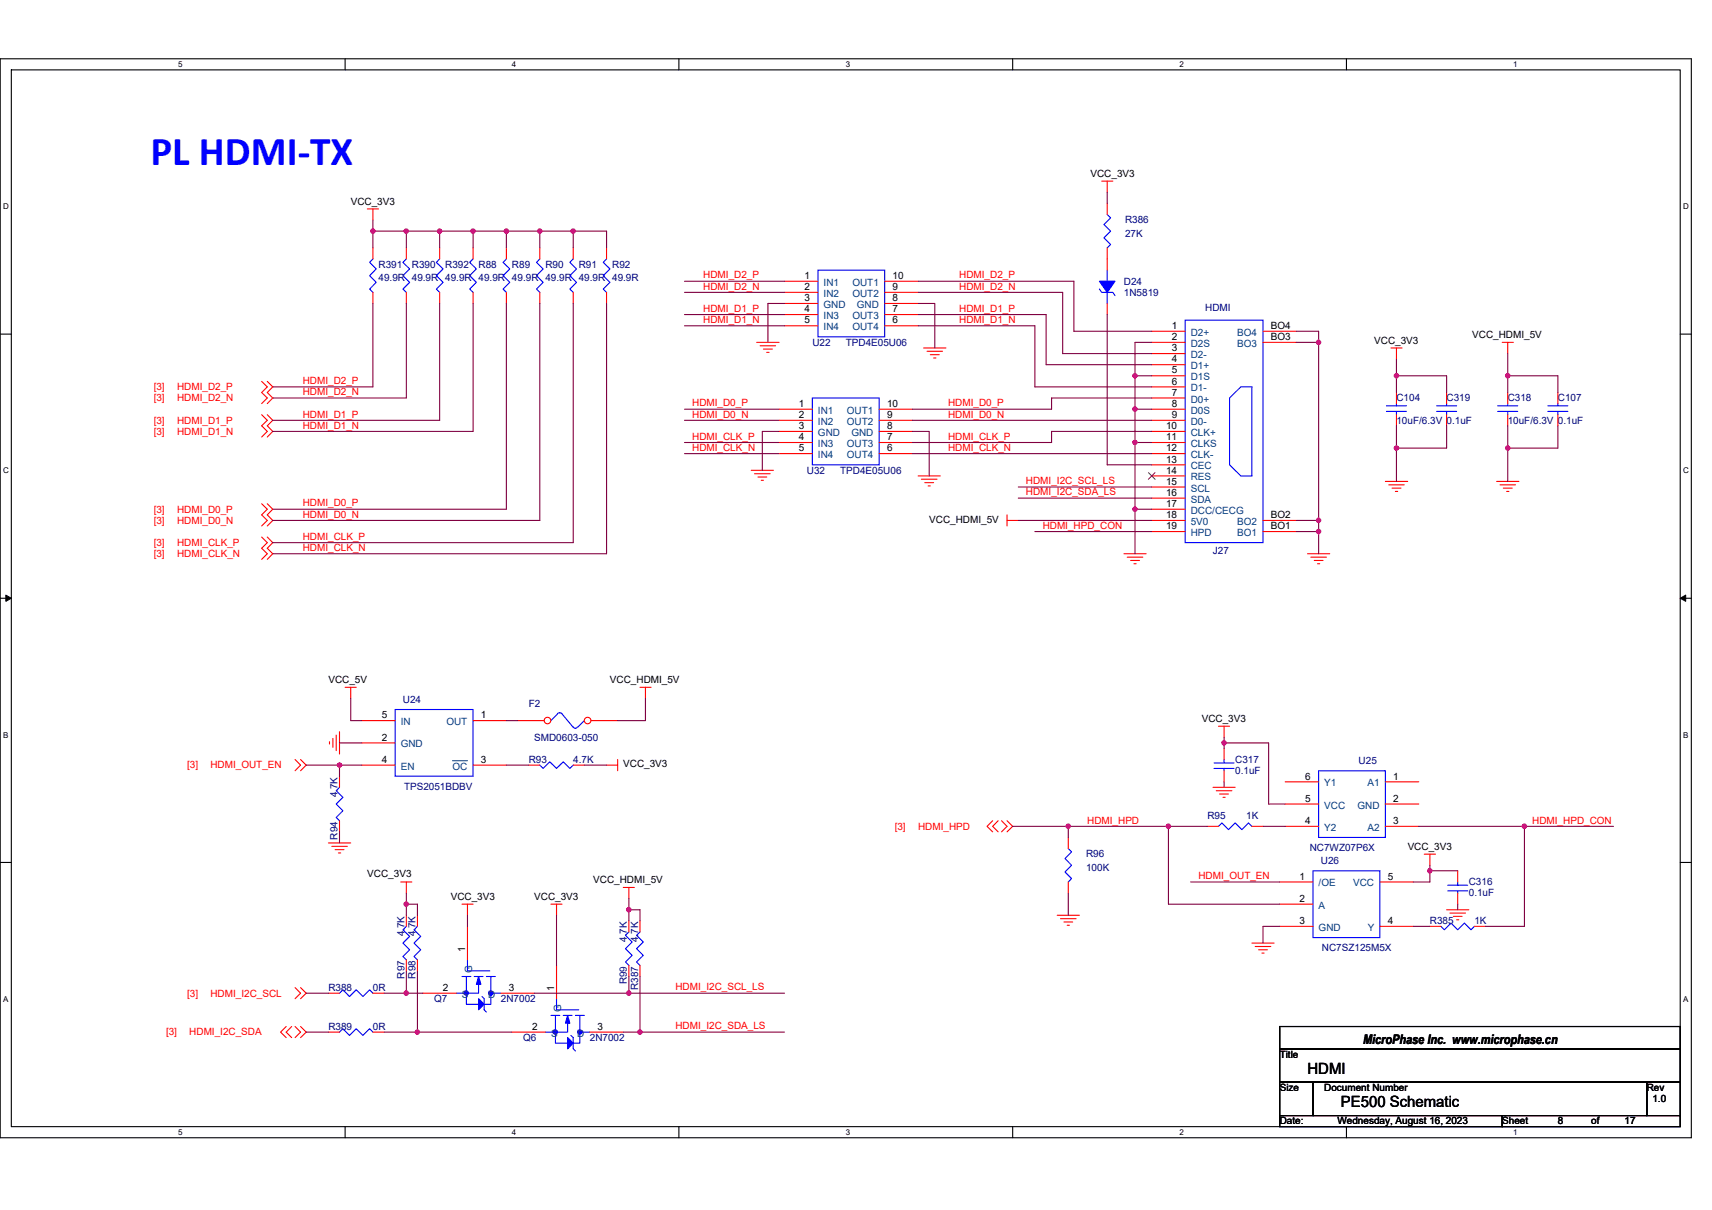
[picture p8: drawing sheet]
<svg xmlns="http://www.w3.org/2000/svg" width="297mm" height="210mm" viewBox="0 0 297 210" stroke-linecap="round" stroke-linejoin="round" font-family="sans-serif">
<path d="M0 10.2h293.5v187.2h-293.5zM2 12.1h289.5v183.4h-289.5z" fill="none" stroke="#000" stroke-width=".19"/>
<g fill="#fff">
<path d="M30.9 10.4h.8v1.6h-.8z"/>
<path d="M30.9 195.7h.8v1.6h-.8z"/>
</g>
<path d="M59.9 10.2v1.9M59.9 195.5v1.9" fill="none" stroke="#000" stroke-width=".19"/>
<g fill="#fff">
<path d="M88.8 10.4h.8v1.6h-.8z"/>
<path d="M88.8 195.7h.8v1.6h-.8z"/>
</g>
<path d="M117.8 10.2v1.9M117.8 195.5v1.9" fill="none" stroke="#000" stroke-width=".19"/>
<g fill="#fff">
<path d="M146.7 10.4h.8v1.6h-.8z"/>
<path d="M146.7 195.7h.8v1.6h-.8z"/>
</g>
<path d="M175.7 10.2v1.9M175.7 195.5v1.9" fill="none" stroke="#000" stroke-width=".19"/>
<g fill="#fff">
<path d="M204.7 10.4h.7v1.6h-.7z"/>
<path d="M204.7 195.7h.7v1.6h-.7z"/>
</g>
<path d="M233.6 10.2v1.9M233.6 195.5v1.9" fill="none" stroke="#000" stroke-width=".19"/>
<g fill="#fff">
<path d="M262.6 10.4h.7v1.6h-.7z"/>
<path d="M262.6 195.7h.7v1.6h-.7z"/>
<path d="M.5 35.1h1v1.5h-1z"/>
<path d="M292 35.1h1v1.5h-1z"/>
<path d="M.5 80.9h1v1.5h-1z"/>
<path d="M292 80.9h1v1.5h-1z"/>
</g>
<path d="M0 58h2M291.5 58h2" fill="none" stroke="#000" stroke-width=".19"/>
<g fill="#fff">
<path d="M.5 126.7h.9v1.6h-.9z"/>
<path d="M292 126.7h.9v1.6h-.9z"/>
</g>
<path d="M0 103.8h2M291.5 103.8h2" fill="none" stroke="#000" stroke-width=".19"/>
<path d="M1 103.3l1 .5-1 .6zM291.5 103.8l1-.5v1.1z" fill="#000" stroke="#000" stroke-width=".17"/>
<g fill="#fff">
<path d="M.5 172.6h.9v1.5h-.9z"/>
<path d="M292 172.6h.9v1.5h-.9z"/>
</g>
<path d="M0 149.7h2M291.5 149.7h2M222 178.1h69.5v3.9h-69.5zM222 182h69.5v5.8h-69.5zM222 187.8h5.8v5.8h-5.8zM222 193.6h38.6v1.9h-38.6zM227.8 187.8h57.9v5.8h-57.9zM260.6 193.6h30.9v1.9h-30.9zM285.7 187.8h5.8v5.8h-5.8z" fill="none" stroke="#000" stroke-width=".19"/>
<g fill="none" stroke="#f00" stroke-width=".19">
<path d="M63.7 36.3h2M64.7 36.3v1.9M191.2 31.4h1.9M192.1 31.4v2M192.1 35.3v1.9M70.5 50.7v2M70.5 43v1.9M93.7 50.7v2M93.7 43v1.9M99.5 50.7v2M99.5 43v1.9M105.2 50.7v2"/>
<path d="M105.2 43v1.9M131.3 59.4h3.9M136.1 48.8h5.8M136.1 50.7h5.8M136.1 52.7h5.8M136.1 54.6h5.8M136.1 56.5h5.8M153.5 56.5h5.8M153.5 54.6h5.8M153.5 52.7h5.8M153.5 50.7h5.8M153.5 48.8h5.8"/>
<path d="M192.1 43v3.9M192.1 52.7v1.9M199.8 57.5h5.8M199.8 59.4h5.8M219.1 59.4h5.8M219.1 57.5h5.8M260.6 59.4h2M261.6 59.4v2M45.4 66.2l1 .9-1 1 1 1-1 .9M45.4 72l1 .9-1 1 1 1-1 .9M46.4 66.2l.9 .9-.9 1 .9 1-.9 .9M46.4 72l.9 .9-.9 1 .9 1-.9 .9"/>
<path d="M131.9 60h2.7M132.5 60.6h1.5M133 61.2h.4M135.2 71h5.7M135.2 72.9h5.7M135.2 74.9h5.7M135.2 76.8h5.7M135.2 78.7h5.7M152.5 78.7h5.8M152.5 76.8h5.8M152.5 74.9h5.8M152.5 72.9h5.8"/>
<path d="M152.5 71h5.8M160.2 60.4h3.9M160.8 61h2.7M161.4 61.6h1.6M162 62.1h.4M199.8 61.4h5.8M199.8 63.3h5.8M199.8 65.2h5.8M199.8 67.1h5.8M199.8 69.1h5.8M199.8 71h5.8M199.8 72.9h5.8"/>
<path d="M199.8 74.9h5.8M199.8 76.8h5.8M199.8 78.7h5.8M241.3 60.4h2M242.3 60.4v1.9M251 68.1v1.9M251 72v1.9M270.3 68.1v1.9M270.3 72v1.9M45.4 87.4l1 1-1 .9 1 1-1 1M45.4 93.2l1 1-1 .9 1 1-1 1M46.4 87.4l.9 1-.9 .9 .9 1-.9 1"/>
<path d="M46.4 93.2l.9 1-.9 .9 .9 1-.9 1M130.3 81.6h3.9M130.9 82.2h2.7M131.5 82.8h1.5M132.1 83.4h.4M159.3 82.6h3.8M159.9 83.2h2.7M160.5 83.8h1.5M161 84.3h.4M174.7 90.3h2M174.7 89.3v2M195 96.1h3.9"/>
<path d="M195.6 96.7h2.7M196.2 97.3h1.5M196.7 97.8h.4M199.8 80.7h5.8M199.8 82.6h5.8M199.8 84.5h5.8M199.8 86.4h5.8M199.8 88.4h5.8M199.8 90.3h5.8M199.8 92.2h5.8M219.1 92.2h5.8M219.1 90.3h5.8"/>
<path d="M226.9 96.1h3.8M227.4 96.7h2.7M228 97.3h1.5M228.6 97.8h.4M240.4 83.5h3.8M241 84.1h2.6M241.5 84.7h1.6M242.1 85.3h.4M259.7 83.5h3.8M260.3 84.1h2.6M260.8 84.7h1.6M261.4 85.3h.4"/>
<path d="M59.9 119.3h1.9M60.9 119.3v1.9M111 119.3h2M112 119.3v1.9M51.2 131.8l1 1-1 1M52.2 131.8l.9 1-.9 1M57.2 128.7v.4M57.8 128.1v1.6M58.3 127.6v2.7M58.9 127v3.9M58.9 134.7v1.9M62.8 128.9h5.8"/>
<path d="M62.8 132.8h5.8M62.8 125.1h5.8M82.1 125.1h5.8M82.1 132.8h5.8M91.7 132.8h2M99.5 132.8h1.9M105.2 132.8h2M107.2 131.8v2M210.5 136.6h3.8M211 137.2h2.7M211.4 126h1.9M211.6 137.8h1.5"/>
<path d="M212.2 138.4h.4M212.4 126v2M212.4 133.8v1.9M212.4 129.9v1.9M223 139.5h5.8M223 135.7h5.8M240.4 135.7h5.8M240.4 139.5h5.8M57 146.3h3.9M57.6 146.9h2.7M58.1 147.4h1.6M58.7 148h.4"/>
<path d="M58.9 142.4v2M69.5 153.1h2M70.5 153.1v1.9M70.5 158.8v2M80.2 156.9h1.9M81.1 156.9v1.9M95.6 156.9h1.9M96.6 156.9v1.9M108.1 154h2M109.1 154v1.9M111 159.8v1.9M172.2 142.4l-.9 1 .9 1"/>
<path d="M173.2 142.4l-1 1 1 1M173.8 142.4l.9 1-.9 1M174.7 142.4l1 1-1 1M183.4 158.8h3.9M184 159.4h2.7M184.6 160h1.5M185.4 145.3v2M185.4 153.1v1.9M209.5 143.4h1.9M217.2 143.4h1.9M223 143.4h5.8M240.4 143.4h5.8"/>
<path d="M247.1 148.2h2M248.1 148.2v2M251 157.9h3.8M251.6 158.5h2.7M252.2 159h1.5M252.7 159.6h.4M252.9 155v1.9M252.9 151.1v2M49.7 178.1l-1 1 1 1M50.6 178.1l-.9 1 .9 1M51.2 178.1l1 1-1 1M51.2 171.4l1 1-1 .9"/>
<path d="M52.2 178.1l.9 1-.9 1M52.2 171.4l.9 1-.9 .9M57 172.4h1.9M57 179.1h1.9M64.7 172.4h1.9M64.7 179.1h1.9M70.5 166.6v1.9M111 167.5v2M185.2 160.6h.3M217.2 163.7h3.9M217.8 164.3h2.7M218.4 164.8h1.5"/>
<path d="M218.9 165.4h.4M248.1 160.8h1.9M255.8 160.8h1.9"/>
</g>
<g fill="none" stroke="#00f" stroke-width=".19">
<path d="M192.1 37.2l.6 .6-1.2 1.2 1.2 1.1-1.2 1.2 1.2 1.1-.6 .6M70.5 44.9l-.6 .6 1.2 1.2-1.2 1.1 1.2 1.2-1.2 1.2 .6 .5M93.7 44.9l-.6 .6 1.1 1.2-1.1 1.1 1.1 1.2-1.1 1.2 .6 .5M99.5 44.9l-.6 .6 1.1 1.2-1.1 1.1 1.1 1.2-1.1 1.2 .6 .5M105.2 44.9l-.5 .6 1.1 1.2-1.1 1.1 1.1 1.2-1.1 1.2 .5 .5M141.9 46.9h11.6v11.6h-11.6zM190.8 50.2l.4 .5h1.9l.4 .6M192.1 46.9v1.9M192.1 50.7v2M205.6 55.6h13.5v38.6h-13.5zM140.9 69.1h11.6v11.6h-11.6zM213.3 69.1l2-2h1.9v15.5h-1.9l-2-1.9z"/>
<path d="M249.3 71.4h3.4M249.3 70.4h3.4M251 70v.4M251 71.4v.6M268.6 71.4h3.4M268.6 70.4h3.4M270.3 70v.4M270.3 71.4v.6M58.9 136.6l-.6 .6 1.2 1.2-1.2 1.1 1.2 1.2-1.2 1.2 .6 .5M68.6 123.1h13.5v11.6h-13.5zM93.7 132.8l.5 .6 1.2-1.2 1.2 1.2 1.1-1.2 1.2 1.2 .6-.6M96.7 123.8l.4-.1 .4 .1"/>
<path d="M96.7 123.9l-1.1 1.2M97.5 123.9l2 2.3M99.5 126.2a.38 .38 0 0 0 .3 .2 .38 .38 0 0 0 .4-.2M101.4 125.1l-1.2 1.1M210.6 132.4h3.5M210.6 133.4h3.5M212.4 133.4v.4M212.4 131.8v.6M228.8 133.8h11.6v11.5h-11.6zM185.4 147.3l.5 .5-1.1 1.2 1.1 1.2-1.1 1.1 1.1 1.2-.5 .6M211.4 143.4l.6-.6 1.1 1.2 1.2-1.2 1.2 1.2 1.1-1.2 .6 .6M251.2 153.6h3.5"/>
<path d="M251.2 154.6h3.5M252.9 154.6v.4M252.9 153.1v.5M58.9 172.4l.6-.6 1.1 1.1 1.2-1.1 1.2 1.1 1.1-1.1 .6 .6M58.9 179.1l.6-.6 1.1 1.2 1.2-1.2 1.2 1.2 1.1-1.2 .6 .6M70.5 160.8l-.6 .6 1.2 1.1-1.2 1.2 1.2 1.1-1.2 1.2 .6 .6M111 161.7l-.6 .6 1.2 1.2-1.2 1.1 1.2 1.2-1.2 1.1 .6 .6M250 160.8l.6 .6 1.2-1.2 1.1 1.2 1.2-1.2 1.1 1.2 .6-.6"/>
</g>
<path d="M190.8 48.8h2.7l-1.4 1.9z" fill-rule="evenodd" fill="#00f" stroke="#00f" stroke-width=".19"/>
<path d="M78.5 132h2.6" fill="none" stroke="#004080" stroke-width=".17"/>
<path d="M199.3 82l1.1 1.2M200.4 82l-1.2 1.2" fill="none" stroke="#804000" stroke-width=".17"/>
<circle cx="95" cy="125" r=".57" fill="#fff" stroke="#f00" stroke-width=".19"/>
<path d="M89.8 125.1h4.6" fill="none" stroke="#f00" stroke-width=".19"/>
<circle cx="102" cy="125" r=".57" fill="#fff" stroke="#f00" stroke-width=".19"/>
<g fill="none" stroke="#f00" stroke-width=".19">
<path d="M64.7 50.7v2M64.7 43v1.9M76.3 50.7v2M76.3 43v1.9M82.1 50.7v2M82.1 43v1.9M87.9 50.7v2M87.9 43v1.9M242.3 68.1v1.9M242.3 72v1.9M261.6 68.1v1.9M261.6 72v1.9"/>
<path d="M102.5 125.1h4.7M72.4 158.8v2M109.1 159.8v1.9M222 153.1h5.8M222 156.9h5.8M239.4 153.1h5.8M72.4 166.6v1.9M73.4 172.4h5.8M81.1 160.8v5.8M86.9 172.4h5.8M88.8 179.1h5.8M96.6 167.5v5.8"/>
<path d="M102.3 179.1h5.8M109.1 167.5v2M222 160.8h5.8M239.4 160.8h5.8"/>
</g>
<g fill="#00f" stroke="#00f" stroke-width=".19">
<path d="M98.5 180.1l1 .9-1 1z" fill-rule="evenodd"/>
<path d="M98.5 176.2l.4 1.4h-.8z" fill-rule="evenodd"/>
<path d="M83 173.3l1 1-1 .9z" fill-rule="evenodd"/>
<path d="M83 169.5l.4 1.3h-.7z" fill-rule="evenodd"/>
<circle cx="100.6" cy="179.1" r=".38"/>
<circle cx="96.4" cy="179.1" r=".38"/>
<circle cx="85.2" cy="172.3" r=".38"/>
<circle cx="80.9" cy="172.3" r=".38"/>
</g>
<g fill="none" stroke="#00f" stroke-width=".19">
<path d="M64.7 44.9l-.6 .6 1.2 1.2-1.2 1.1 1.2 1.2-1.2 1.2 .6 .5M76.3 44.9l-.6 .6 1.2 1.2-1.2 1.1 1.2 1.2-1.2 1.2 .6 .5M82.1 44.9l-.6 .6 1.2 1.2-1.2 1.1 1.2 1.2-1.2 1.2 .6 .5M87.9 44.9l-.6 .6 1.2 1.2-1.2 1.1 1.2 1.2-1.2 1.2 .6 .5M240.6 71.4h3.4M240.6 70.4h3.4M242.3 70v.4M242.3 71.4v.6M259.9 71.4h3.4M259.9 70.4h3.4M261.6 70v.4M261.6 71.4v.6"/>
<path d="M227.8 151.1h11.6v11.6h-11.6zM72.4 160.8l-.6 .6 1.2 1.1-1.2 1.2 1.2 1.1-1.2 1.2 .6 .6M80.2 169.5h1.5M80.9 169.5v4.8h2.1M81.1 166.6v1.9h3.9M82.3 169.5h1.5M83 170.4v2h-3.8M83.6 172.9l.4 .4v1.9l.4 .4M84.4 169.5h1.5M85.2 169.5v4.8h-1.2M85.2 172.4h1.7M95.6 176.2h1.5"/>
<path d="M96.4 176.2v4.8h2.1M96.6 173.3v1.9h3.8M97.7 176.2h1.5M98.5 177.2v1.9h-3.9M99.1 179.7l.4 .4v1.9l.3 .4M99.8 176.2h1.6M100.6 176.2v4.8h-1.1M100.6 179.1h1.7M109.1 161.7l-.6 .6 1.2 1.2-1.2 1.1 1.2 1.2-1.2 1.1 .6 .6"/>
</g>
<g fill="none" stroke="#800040" stroke-width=".19">
<path d="M64.7 38.2v1.9M192.1 33.4v1.9M64.7 40.1h5.8M64.7 52.7v14.4h-17.4M64.7 40.1v2.9M70.5 40.1v2.9M70.5 40.1h5.8M70.5 52.7v16.4h-23.2M76.3 40.1v2.9M76.3 40.1h5.8M76.3 52.7v20.2h-29M82.1 40.1v2.9"/>
<path d="M82.1 40.1h5.8M82.1 52.7v22.2h-34.8M87.9 40.1v2.9M87.9 40.1h5.8M87.9 52.7v35.7h-40.6M93.7 40.1v2.9M93.7 40.1h5.8M93.7 52.7v37.6h-46.4M99.5 40.1v2.9M99.5 52.7v41.5h-52.2M99.5 40.1h5.7v2.9M105.2 52.7v43.4h-57.9"/>
<path d="M118.8 48.8h17.3M118.8 50.7h17.3M118.8 54.6h17.3M118.8 56.5h17.3M136.1 52.7h-2.9v6.7M159.3 52.7h2.9v7.7M159.3 50.7h25.1v10.7h15.4M159.3 56.5h20.3v10.6h20.2M159.3 48.8h27v8.7h13.5M159.3 54.6h22.2v8.7h18.3M192.1 54.6v26.1h7.7M199.8 59.4h-2.9v5.8"/>
<path d="M224.9 57.5h3.9v1.9M224.9 59.4h3.9M228.8 59.4v30.9M118.8 71h16.4M118.8 72.9h16.4M118.8 76.8h16.4M118.8 78.7h16.4M135.2 74.9h-2.9v6.7M158.3 78.7h41.5M158.3 72.9h41.5M158.3 74.9h2.9v7.7M196.9 71v5.8"/>
<path d="M196.9 65.2v5.8h2.9M196.9 65.2h2.9M196.9 76.8h2.9M196.9 76.8v11.6M199.8 69.1h-17.3v1.9h-24.2M199.8 74.9h-17.3v1.9h-24.2M242.3 65.2h8.7v2.9M242.3 62.3v2.9M242.3 77.8v5.7M242.3 65.2v2.9M242.3 73.9v3.9M251 73.9v3.9h-8.7"/>
<path d="M261.6 73.9v3.9M261.6 61.4v3.8M261.6 77.8v5.7M261.6 65.2h8.7v2.9M261.6 65.2v2.9M270.3 73.9v3.9h-8.7M176.7 90.3h23.1M176.7 84.5h23.1M176.7 86.4h23.1M179.6 92.2h20.2M196.9 88.4h2.9M196.9 88.4v7.7"/>
<path d="M224.9 92.2h3.9M224.9 90.3h3.9M228.8 92.2v3.9M228.8 90.3v1.9M53.1 132.8h5.8M58.9 128.9h3.9M58.9 132.8h3.9M58.9 132.8v1.9M60.9 121.2v3.9h1.9M87.9 125.1h1.9M87.9 132.8h3.8M101.4 132.8h3.8"/>
<path d="M112 121.2v3.9h-4.8M212.4 128v.9M212.4 135.7v.9M212.4 128.9v1M212.4 128.9h7.7v10.6h2.9M58.9 144.4v1.9M70.5 156.9v1.9M70.5 155v1.9M70.5 156.9h1.9v1.9M81.1 158.8v2M96.6 158.8v8.7M109.1 155.9v2"/>
<path d="M109.1 157.9h1.9v1.9M109.1 157.9v1.9M175.7 143.4h9.7M185.4 155v3.8M185.4 143.4v1.9M185.4 143.4h17.3M202.7 143.4h6.8M202.7 143.4v13.5h19.3M206.6 153.1h15.4M219.1 143.4h3.9M246.2 143.4h18.3M248.1 150.2v.9"/>
<path d="M248.1 151.1h4.8M248.1 151.1v2h-2.9M252.9 156.9v1M264.5 143.4v17.4h-6.8M264.5 143.4h15.4M53.1 172.4h3.9M53.1 179.1h3.9M66.6 172.4h3.9M66.6 179.1h5.8M70.5 168.5v3.9M70.5 172.4h2.9M72.4 179.1h16.4"/>
<path d="M72.4 168.5v10.6M92.7 172.4h16.4M108.1 179.1h2.9M109.1 172.4h27M109.1 169.5v2.9M111 169.5v9.6M111 179.1h25.1M222 160.8h-2.9v2.9M245.2 160.8h2.9"/>
</g>
<g fill="#f0f" stroke="#f0f" stroke-width=".19">
<circle cx="185.3" cy="143.4" r=".38"/>
<circle cx="202.7" cy="143.4" r=".38"/>
<circle cx="264.5" cy="143.4" r=".38"/>
<circle cx="248.1" cy="151.1" r=".38"/>
<circle cx="212.4" cy="128.9" r=".38"/>
<circle cx="196.9" cy="71" r=".38"/>
<circle cx="196.9" cy="65.2" r=".38"/>
<circle cx="196.9" cy="88.4" r=".38"/>
<circle cx="196.9" cy="76.8" r=".38"/>
<circle cx="228.8" cy="92.2" r=".38"/>
<circle cx="228.8" cy="59.4" r=".38"/>
<circle cx="228.8" cy="90.3" r=".38"/>
<circle cx="242.3" cy="77.8" r=".38"/>
<circle cx="261.6" cy="77.8" r=".38"/>
<circle cx="70.5" cy="156.9" r=".38"/>
<circle cx="70.5" cy="172.3" r=".38"/>
<circle cx="72.4" cy="179.1" r=".38"/>
<circle cx="111" cy="179.1" r=".38"/>
<circle cx="109.1" cy="157.9" r=".38"/>
<circle cx="109.1" cy="172.3" r=".38"/>
<circle cx="58.9" cy="132.8" r=".38"/>
<circle cx="64.7" cy="40.1" r=".38"/>
<circle cx="82.1" cy="40.1" r=".38"/>
<circle cx="93.6" cy="40.1" r=".38"/>
<circle cx="87.9" cy="40.1" r=".38"/>
<circle cx="99.4" cy="40.1" r=".38"/>
<circle cx="76.3" cy="40.1" r=".38"/>
<circle cx="70.5" cy="40.1" r=".38"/>
<circle cx="261.6" cy="65.2" r=".38"/>
<circle cx="242.3" cy="65.2" r=".38"/>
</g>
<text font-size="7.1" fill="#00f" x="26.1" y="28.6">PL HDMI‐TX</text>
<g font-size="2.7">
<text x="226.9" y="186.3">HDMI</text>
<text x="232.6" y="192.1">PE500 Schematic</text>
</g>
<text font-size="2.3" x="236.5" y="181.1">MicroPhase Inc. www.microphase.cn</text>
<g font-size="1.7">
<text x="60.9" y="35.5">VCC_3V3</text>
<text x="189.2" y="30.7">VCC_3V3</text>
<text x="139.6" y="48.4">1</text>
<text x="139.6" y="50.3">2</text>
<text x="139.6" y="52.3">3</text>
<text x="154.9" y="52.3">8</text>
<text x="154.9" y="50.3">9</text>
<text x="154.9" y="48.4">10</text>
<text x="139.6" y="54.2">4</text>
<text x="139.6" y="56.1">5</text>
<text x="154.9" y="56.1">6</text>
<text x="154.9" y="54.2">7</text>
<text x="203.3" y="57.1">1</text>
<text x="203.3" y="59">2</text>
<text x="220.5" y="59">BO3</text>
<text x="220.5" y="57.1">BO4</text>
<text x="238.4" y="59.6">VCC_3V3</text>
<text x="255.4" y="58.7">VCC_HDMI_5V</text>
<text x="203.3" y="61">3</text>
<text x="203.3" y="62.9">4</text>
<text x="203.3" y="64.8">5</text>
<text x="138.6" y="70.6">1</text>
<text x="153.9" y="70.6">10</text>
<text x="203.3" y="66.7">6</text>
<text x="203.3" y="68.7">7</text>
<text x="203.3" y="70.6">8</text>
<text x="138.6" y="72.5">2</text>
<text x="138.6" y="74.5">3</text>
<text x="138.6" y="76.4">4</text>
<text x="153.9" y="74.5">8</text>
<text x="153.9" y="76.4">7</text>
<text x="153.9" y="72.5">9</text>
<text x="202.3" y="74.5">10</text>
<text x="202.3" y="76.4">11</text>
<text x="203.3" y="72.5">9</text>
<text x="138.6" y="78.3">5</text>
<text x="153.9" y="78.3">6</text>
<text x="202.3" y="78.3">12</text>
<text x="202.3" y="80.3">13</text>
<text x="202.3" y="82.2">14</text>
<text x="202.3" y="84.1">15</text>
<text x="202.3" y="86">16</text>
<text x="202.3" y="88">17</text>
<text x="202.3" y="89.9">18</text>
<text x="220.5" y="89.9">BO2</text>
<text x="161.2" y="90.7">VCC_HDMI_5V</text>
<text x="202.3" y="91.8">19</text>
<text x="220.5" y="91.8">BO1</text>
<text x="57" y="118.5">VCC_5V</text>
<text x="105.8" y="118.5">VCC_HDMI_5V</text>
<text x="66.2" y="124.7">5</text>
<text x="83.4" y="124.7">1</text>
<text x="208.5" y="125.2">VCC_3V3</text>
<text x="66.2" y="128.5">2</text>
<text x="66.2" y="132.4">4</text>
<text x="83.4" y="132.4">3</text>
<text x="108.1" y="133.2">VCC_3V3</text>
<text x="226.5" y="135.3">6</text>
<text x="241.7" y="135.3">1</text>
<text x="226.5" y="143">4</text>
<text x="226.5" y="139.1">5</text>
<text x="241.7" y="139.1">2</text>
<text x="241.7" y="143">3</text>
<text x="244.2" y="147.4">VCC_3V3</text>
<text x="63.7" y="152.3">VCC_3V3</text>
<text x="102.9" y="153.2">VCC_HDMI_5V</text>
<text x="225.5" y="152.7">1</text>
<text x="240.8" y="152.7">5</text>
<text x="78.2" y="156.1">VCC_3V3</text>
<text x="92.7" y="156.1">VCC_3V3</text>
<text x="225.5" y="156.5">2</text>
<text x="225.5" y="160.4">3</text>
<text x="240.8" y="160.4">4</text>
<text x="80.7" y="165.2" transform="rotate(-90 80.7 165.2)">1</text>
<text x="76.9" y="172">2</text>
<text x="88.3" y="172">3</text>
<text x="96.2" y="172" transform="rotate(-90 96.2 172)">1</text>
<text x="92.3" y="178.7">2</text>
<text x="103.7" y="178.7">3</text>
<text x="222" y="183.6">Title</text>
<text x="222" y="189.3">Size</text>
<text x="229.8" y="189.3">Document Number</text>
<text x="285.7" y="189.3">Rev</text>
<text x="286.7" y="191.3">1.0</text>
<text x="222" y="195.1">Date:</text>
<text x="232.1" y="195.1">Wednesday, August 16, 2023</text>
<text x="260.6" y="195.1">Sheet</text>
<text x="270.3" y="195.1">8</text>
<text x="276.1" y="195.1">of</text>
<text x="281.9" y="195.1">17</text>
</g>
<g font-size="1.7" fill="#000080">
<text x="195.2" y="38.8">R386</text>
<text x="195.2" y="41.1">27K</text>
<text x="65.7" y="46.5">R391</text>
<text x="71.5" y="46.5">R390</text>
<text x="77.3" y="46.5">R392</text>
<text x="83" y="46.5">R88</text>
<text x="88.8" y="46.5">R89</text>
<text x="94.6" y="46.5">R90</text>
<text x="100.4" y="46.5">R91</text>
<text x="106.2" y="46.5">R92</text>
<text x="65.7" y="48.8">49.9R 49.9R 49.9R 49.9R 49.9R 49.9R 49.9R 49.9R</text>
<text x="195" y="49.4">D24</text>
<text x="195" y="51.3">1N5819</text>
<text x="209.1" y="54">HDMI</text>
<text x="140.9" y="60">U22</text>
<text x="146.7" y="60">TPD4E05U06</text>
<text x="242.3" y="69.7">C104</text>
<text x="251" y="69.7">C319</text>
<text x="261.6" y="69.7">C318</text>
<text x="270.3" y="69.7">C107</text>
<text x="242.3" y="73.5">10uF/6.3V 0.1uF</text>
<text x="261.6" y="73.5">10uF/6.3V 0.1uF</text>
<text x="140" y="82.2">U32</text>
<text x="145.8" y="82.2">TPD4E05U06</text>
<text x="210.5" y="96.1">J27</text>
<text x="69.9" y="122">U24</text>
<text x="91.7" y="122.7">F2</text>
<text x="92.7" y="128.5">SMD0603-050</text>
<text x="70.1" y="137">TPS2051BDBV</text>
<text x="91.7" y="132.4">R93</text>
<text x="99.5" y="132.4">4.7K</text>
<text x="214.3" y="132.4">C317</text>
<text x="214.3" y="134.3">0.1uF</text>
<text x="235.7" y="132.6">U25</text>
<text x="58.6" y="138.4" transform="rotate(-90 58.6 138.4)">4.7K</text>
<text x="209.5" y="142">R95</text>
<text x="216.2" y="142">1K</text>
<text x="58.6" y="145.7" transform="rotate(-90 58.6 145.7)">R94</text>
<text x="188.4" y="148.8">R96</text>
<text x="227.2" y="147.6">NC7WZ07P6X</text>
<text x="229.2" y="150">U26</text>
<text x="188.4" y="151.1">100K</text>
<text x="254.8" y="153.6">C316</text>
<text x="254.8" y="155.6">0.1uF</text>
<text x="248.1" y="160.4">R385</text>
<text x="255.8" y="160.4">1K</text>
<text x="70.2" y="162.5" transform="rotate(-90 70.2 162.5)">4.7K</text>
<text x="72.1" y="162.5" transform="rotate(-90 72.1 162.5)">4.7K</text>
<text x="108.8" y="163.5" transform="rotate(-90 108.8 163.5)">4.7K</text>
<text x="110.7" y="163.5" transform="rotate(-90 110.7 163.5)">4.7K</text>
<text x="229.4" y="165">NC7SZ125M5X</text>
<text x="57" y="172">R388</text>
<text x="64.7" y="172">0R</text>
<text x="70.2" y="169.8" transform="rotate(-90 70.2 169.8)">R97</text>
<text x="72.1" y="169.8" transform="rotate(-90 72.1 169.8)">R98</text>
<text x="75.3" y="173.9">Q7</text>
<text x="86.9" y="173.9">2N7002</text>
<text x="108.8" y="170.8" transform="rotate(-90 108.8 170.8)">R99</text>
<text x="110.7" y="171.8" transform="rotate(-90 110.7 171.8)">R387</text>
<text x="57" y="178.7">R389</text>
<text x="64.7" y="178.7">0R</text>
<text x="90.8" y="180.7">Q6</text>
<text x="102.3" y="180.7">2N7002</text>
</g>
<g font-size="1.7" fill="#f00">
<text x="122" y="48.3">HDMI_D2_P</text>
<text x="122" y="50.2">HDMI_D2_N</text>
<text x="166.4" y="50.2">HDMI_D2_N</text>
<text x="166.4" y="48.3">HDMI_D2_P</text>
<text x="122" y="54.1">HDMI_D1_P</text>
<text x="122" y="56">HDMI_D1_N</text>
<text x="166.4" y="56">HDMI_D1_N</text>
<text x="166.4" y="54.1">HDMI_D1_P</text>
<text x="26.7" y="69.7">[3]</text>
<text x="26.7" y="67.7">[3]</text>
<text x="30.7" y="69.7">HDMI_D2_N</text>
<text x="30.7" y="67.7">HDMI_D2_P</text>
<text x="52.5" y="66.7">HDMI_D2_P</text>
<text x="52.5" y="68.6">HDMI_D2_N</text>
<text x="120.1" y="70.5">HDMI_D0_P</text>
<text x="164.5" y="70.5">HDMI_D0_P</text>
<text x="26.7" y="73.5">[3]</text>
<text x="26.7" y="75.4">[3]</text>
<text x="30.7" y="73.5">HDMI_D1_P</text>
<text x="30.7" y="75.4">HDMI_D1_N</text>
<text x="52.5" y="72.5">HDMI_D1_P</text>
<text x="52.5" y="74.4">HDMI_D1_N</text>
<text x="120.1" y="72.5">HDMI_D0_N</text>
<text x="120.1" y="76.3">HDMI_CLK_P</text>
<text x="164.5" y="76.3">HDMI_CLK_P</text>
<text x="164.5" y="72.5">HDMI_D0_N</text>
<text x="120.1" y="78.2">HDMI_CLK_N</text>
<text x="164.5" y="78.2">HDMI_CLK_N</text>
<text x="26.7" y="89">[3]</text>
<text x="30.7" y="89">HDMI_D0_P</text>
<text x="52.5" y="87.9">HDMI_D0_P</text>
<text x="52.5" y="89.8">HDMI_D0_N</text>
<text x="178" y="84">HDMI_I2C_SCL_LS</text>
<text x="178" y="86">HDMI_I2C_SDA_LS</text>
<text x="26.7" y="90.9">[3]</text>
<text x="26.7" y="94.7">[3]</text>
<text x="30.7" y="90.9">HDMI_D0_N</text>
<text x="30.7" y="94.7">HDMI_CLK_P</text>
<text x="52.5" y="93.7">HDMI_CLK_P</text>
<text x="52.5" y="95.6">HDMI_CLK_N</text>
<text x="180.9" y="91.8">HDMI_HPD_CON</text>
<text x="26.7" y="96.7">[3]</text>
<text x="30.7" y="96.7">HDMI_CLK_N</text>
<text x="32.5" y="133.3">[3]</text>
<text x="36.5" y="133.3">HDMI_OUT_EN</text>
<text x="155.2" y="144">[3]</text>
<text x="159.3" y="144">HDMI_HPD</text>
<text x="188.6" y="142.9">HDMI_HPD</text>
<text x="265.8" y="142.9">HDMI_HPD_CON</text>
<text x="207.9" y="152.6">HDMI_OUT_EN</text>
<text x="32.5" y="172.9">[3]</text>
<text x="36.5" y="172.9">HDMI_I2C_SCL</text>
<text x="117.2" y="171.9">HDMI_I2C_SCL_LS</text>
<text x="28.8" y="179.7">[3]</text>
<text x="32.8" y="179.7">HDMI_I2C_SDA</text>
<text x="117.2" y="178.6">HDMI_I2C_SDA_LS</text>
</g>
<g font-size="1.7" fill="#004080">
<text x="142.9" y="49.6">IN1</text>
<text x="142.9" y="51.5">IN2</text>
<text x="142.9" y="53.4">GND</text>
<text x="147.9" y="51.5">OUT2</text>
<text x="147.9" y="49.6">OUT1</text>
<text x="148.7" y="53.4">GND</text>
<text x="142.9" y="55.4">IN3</text>
<text x="142.9" y="57.3">IN4</text>
<text x="147.9" y="57.3">OUT4</text>
<text x="147.9" y="55.4">OUT3</text>
<text x="206.6" y="58.3">D2+</text>
<text x="214.7" y="58.3">BO4</text>
<text x="206.6" y="60.2">D2S</text>
<text x="206.6" y="62.1">D2-</text>
<text x="206.6" y="64.1">D1+</text>
<text x="206.6" y="66">D1S</text>
<text x="214.7" y="60.2">BO3</text>
<text x="141.9" y="71.8">IN1</text>
<text x="146.9" y="71.8">OUT1</text>
<text x="206.6" y="67.9">D1-</text>
<text x="206.6" y="69.8">D0+</text>
<text x="206.6" y="71.8">D0S</text>
<text x="141.9" y="73.7">IN2</text>
<text x="141.9" y="75.6">GND</text>
<text x="141.9" y="77.6">IN3</text>
<text x="146.9" y="77.6">OUT3</text>
<text x="146.9" y="73.7">OUT2</text>
<text x="147.7" y="75.6">GND</text>
<text x="206.6" y="73.7">D0-</text>
<text x="206.6" y="75.6">CLK+</text>
<text x="206.6" y="77.6">CLKS</text>
<text x="141.9" y="79.5">IN4</text>
<text x="146.9" y="79.5">OUT4</text>
<text x="206.6" y="79.5">CLK-</text>
<text x="206.6" y="81.4">CEC</text>
<text x="206.6" y="83.4">RES</text>
<text x="206.6" y="85.3">SCL</text>
<text x="206.6" y="87.2">SDA</text>
<text x="206.6" y="89.2">DCC/CECG</text>
<text x="206.6" y="91.1">5V0</text>
<text x="206.6" y="93">HPD</text>
<text x="214.7" y="93">BO1</text>
<text x="214.7" y="91.1">BO2</text>
<text x="69.5" y="125.8">IN</text>
<text x="77.4" y="125.8">OUT</text>
<text x="69.5" y="129.7">GND</text>
<text x="69.5" y="133.6">EN</text>
<text x="78.5" y="133.6">OC</text>
<text x="229.8" y="136.5">Y1</text>
<text x="237.3" y="136.5">A1</text>
<text x="229.8" y="140.3">VCC</text>
<text x="235.5" y="140.3">GND</text>
<text x="229.8" y="144.2">Y2</text>
<text x="237.3" y="144.2">A2</text>
<text x="228.8" y="153.8">/OE</text>
<text x="234.8" y="153.8">VCC</text>
<text x="228.8" y="157.7">A</text>
<text x="228.8" y="161.5">GND</text>
<text x="237.3" y="161.5">Y</text>
<text x="80.2" y="173.1">S</text>
<text x="81.9" y="168.9" transform="rotate(-90 81.9 168.9)">G</text>
<text x="84.7" y="173.1">D</text>
<text x="95.6" y="179.9">S</text>
<text x="97.4" y="175.6" transform="rotate(-90 97.4 175.6)">G</text>
<text x="100.1" y="179.9">D</text>
</g>
<g font-size="1.4">
<text x="30.9" y="11.7">5</text>
<text x="88.8" y="11.7">4</text>
<text x="146.7" y="11.7">3</text>
<text x="204.7" y="11.7">2</text>
<text x="262.6" y="11.7">1</text>
<text x=".5" y="36.3">D</text>
<text x="292" y="36.3">D</text>
<text x=".5" y="82.1">C</text>
<text x="292" y="82.1">C</text>
<text x=".5" y="128">B</text>
<text x="292" y="128">B</text>
<text x=".5" y="173.8">A</text>
<text x="292" y="173.8">A</text>
<text x="30.9" y="197">5</text>
<text x="88.8" y="197">4</text>
<text x="146.7" y="197">3</text>
<text x="204.7" y="197">2</text>
<text x="262.6" y="197">1</text>
</g>
</svg>
